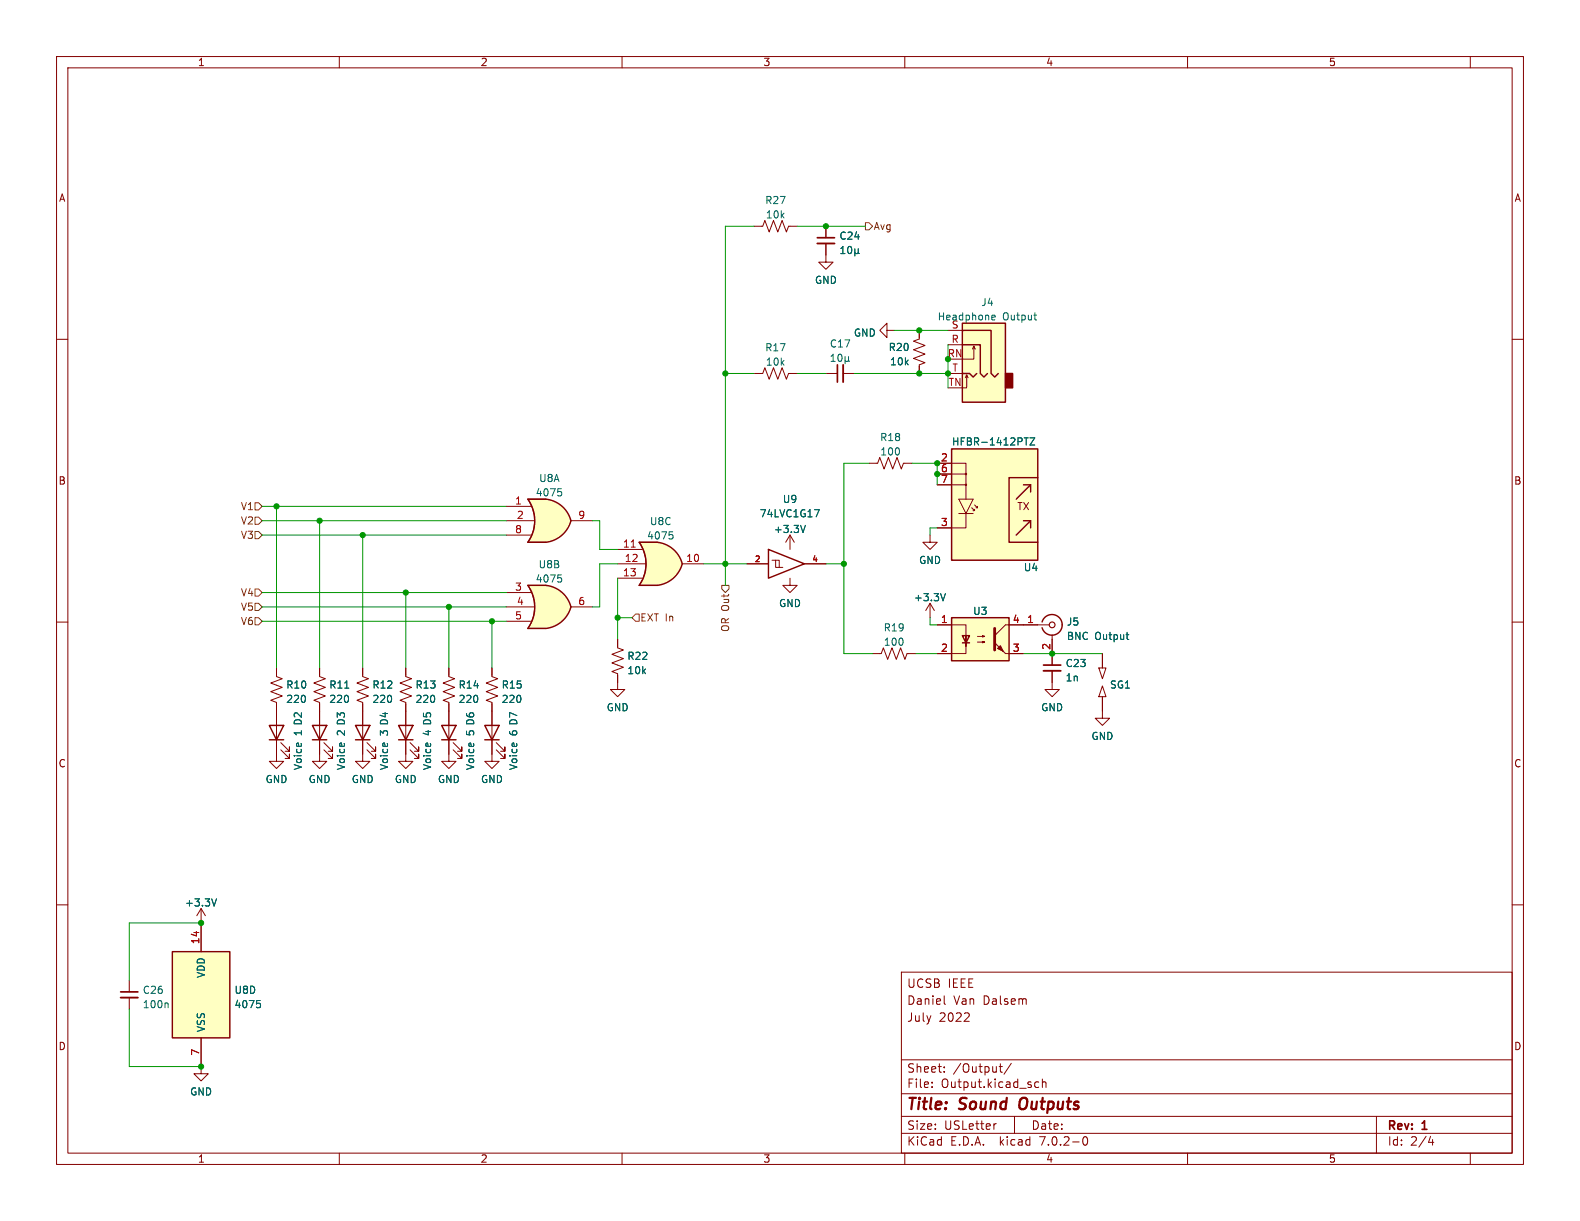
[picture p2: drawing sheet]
<svg xmlns="http://www.w3.org/2000/svg" width="279mm" height="216mm" viewBox="0 0 279 216" stroke-linecap="round" stroke-linejoin="round" font-family="sans-serif">
<g fill="none" stroke="#840000" stroke-width=".18">
<path d="M10 10h259.4v195.9h-259.4zM12 12h255.4v191.9h-255.4zM60 10v2M110 10v2M160 10v2M210 10v2M260 10v2M10 60h2M267.4 60h2M10 110h2M48.9 118.1v1.5l1 .4-2 .8 2 .7-2 .8 2 .8-2 .7 1 .4v10.4h1.3l-1.3 1.3-1.3-1.3h1.3M56.5 118.1v1.5l1 .4-2 .8 2 .7-2 .8 2 .8-2 .7 1 .4v10.4h1.3l-1.3 1.3-1.3-1.3h1.3"/>
<path d="M64.1 118.1v1.5l1.1 .4-2.1 .8 2.1 .7-2.1 .8 2.1 .8-2.1 .7 1 .4v10.4h1.3l-1.3 1.3-1.2-1.3h1.2M71.8 118.1v1.5l1 .4-2.1 .8 2.1 .7-2.1 .8 2.1 .8-2.1 .7 1.1 .4v10.4h1.2l-1.2 1.3-1.3-1.3h1.3M79.4 118.1v1.5l1 .4-2 .8 2 .7-2 .8 2 .8-2 .7 1 .4v10.4h1.2l-1.2 1.3-1.3-1.3h1.3M87 118.1v1.5l1 .4-2 .8 2 .7-2 .8 2 .8-2 .7 1 .4v10.4h1.3l-1.3 1.3-1.3-1.3h1.3M109.2 113v1.6l1 .3-2 .8 2 .8-2 .7 2 .8-2 .7 1 .4v2.8h1.3l-1.3 1.3-1.3-1.3h1.3M267.4 110h2M49.7 132.6l1.5 1.5v-.7v.7h-.8M49.7 131.3l1.5 1.5v-.7v.7h-.8M57.3 132.6l1.5 1.5v-.7v.7h-.8M57.3 131.3l1.5 1.5v-.7v.7h-.8M64.9 132.6l1.5 1.5v-.7v.7h-.7M64.9 131.3l1.5 1.5v-.7v.7h-.7"/>
<path d="M72.5 132.6l1.5 1.5v-.7v.7h-.7M72.5 131.3l1.5 1.5v-.7v.7h-.7M80.1 132.6l1.6 1.5v-.7v.7h-.8M80.1 131.3l1.6 1.5v-.7v.7h-.8M87.8 132.6l1.5 1.5v-.7v.7h-.8M87.8 131.3l1.5 1.5v-.7v.7h-.8M10 160h2M267.4 160h2M22.9 173.4v2M22.9 176.4v2M35.6 160.7l-.8 1.2M35.6 160.7v7.6"/>
<path d="M35.6 160.7l.7 1.2M159.4 171.9h108v32h-108zM167 176.1v1.3l.2 .2M171.3 179.2l.1 .2-.1 .3-.8 .9h.9M35.6 183.5v6.4h1.2l-1.2 1.2-1.3-1.2h1.3M159.4 197.4h108M159.4 193.4h108M159.4 187.4h108M164.8 192.2v.1M164.8 191.4v.1M167 189.5v.1M167 188.7v.1"/>
<path d="M176.2 198.7l-.3 .1M176.7 188.6h.6M176.9 188.1v1.3l.4 .2M178.8 188l-1.3 2M179.4 197.4v3M183.1 192.2h.6M183.1 191.4h.6M184.3 191.4l.2-.1 .4 .1 .1 .9M184.3 190.8v1.5M243.4 197.4v6.5M60 203.9v2M110 203.9v2"/>
<path d="M159.4 200.4h108M160 203.9v2M191.6 201.1l.2-.1a.81 .81 0 0 1 .6 .6 .81 .81 0 0 1-.3 .8l-.1 .1a.81 .81 0 0 1-.4-1.4zM210 203.9v2M252.6 202h.9M253.3 201.5v1M260 203.9v2"/>
</g>
<path d="M180.3 194.8l-.1 .7 .1 .3 .2 .2" fill="none" stroke="#840000" stroke-width=".4"/>
<path d="M38.3 158.9l-.4 1.3M29.5 177.3l.2 .2v.7M45.4 176.9h.6M45.8 177.4l.3 .2v.3l-.3 .3" fill="none" stroke="#006464" stroke-width=".18"/>
<path d="M21.3 176.4h3.1" fill="none" stroke="#840000" stroke-width=".33"/>
<path d="M21.3 175.4h3.1" fill="none" stroke="#840000" stroke-width=".3"/>
<g fill="#ffffc2" stroke="#ffffc2" stroke-width=".18">
<path d="M30.5 168.3h10.1v15.2h-10.1z"/>
<path d="M95.9 106l5.1 1.3a5.2 5.2 0 0 1-4.5 3.8z"/>
</g>
<g fill="none" stroke="#840000" stroke-width=".25">
<path d="M47.6 128.3h2.6l-1.3 2.5zM47.6 130.8h2.6M55.2 128.3h2.6l-1.3 2.5zM55.2 130.8h2.6M62.9 128.3h2.5l-1.3 2.5zM62.9 130.8h2.5M70.5 128.3h2.5l-1.2 2.5zM70.5 130.8h2.5M78.1 128.3h2.5l-1.2 2.5zM78.1 130.8h2.5M85.7 128.3h2.6l-1.3 2.5zM85.7 130.8h2.6"/>
<path d="M30.5 168.3h10.1v15.2h-10.1z"/>
</g>
<path d="M93.3 111.1h3.2M93.3 103.5h3.2" fill="none" stroke="#ffffc2" stroke-width=".18"/>
<path d="M93.3 103.5h3.2v7.6h-3.2a6.7 6.7 0 0 0 0-7.6z" fill="#ffffc2"/>
<g fill="#ffffc2" stroke="#ffffc2" stroke-width=".18">
<path d="M96.5 103.5a5.1 5.1 0 0 1 4.5 3.8l-5 1.3z"/>
<path d="M95.9 90.7l5.1 1.4a5.2 5.2 0 0 1-4.5 3.8z"/>
</g>
<path d="M96.5 103.5h-3.2a6.6 6.6 0 0 1 0 7.6h3.2M96.5 103.5a5.1 5.1 0 0 1 4.5 3.8 5.2 5.2 0 0 1-4.5 3.8" fill="none" stroke="#840000" stroke-width=".25"/>
<path d="M89.5 104.8h4.4M89.5 107.3h5M89.5 109.9h4.4M96.5 103.5h-3.2a6.6 6.6 0 0 1 0 7.6h3.2M101 107.3h3.8" fill="none" stroke="#840000" stroke-width=".18"/>
<path d="M98.7 101.7h.6M99.1 102.1l.2 .3v.3l-.2 .2" fill="none" stroke="#006464" stroke-width=".18"/>
<path d="M93.3 95.9h3.2M93.3 88.3h3.2" fill="none" stroke="#ffffc2" stroke-width=".18"/>
<path d="M93.3 88.3h3.2v7.6h-3.2a6.7 6.7 0 0 0 0-7.6z" fill="#ffffc2"/>
<g fill="#ffffc2" stroke="#ffffc2" stroke-width=".18">
<path d="M96.5 88.3a5.1 5.1 0 0 1 4.5 3.8l-5 1.3z"/>
<path d="M170.2 57.2h7.6v13.9h-7.6z"/>
<path d="M168.3 79.4h15.2v19.7h-15.2z"/>
<path d="M115.6 98.3l5 1.4a5.2 5.2 0 0 1-4.4 3.8z"/>
</g>
<g fill="none" stroke="#840000" stroke-width=".25">
<path d="M170.2 57.2h7.6v13.9h-7.6zM170.2 58.4h5.1v7.6l.6 .7 .6-.7M168.3 79.4h15.2v19.7h-15.2zM170.2 66h1.2l.7 .7 .6-.7M170.2 61h3.2v5l.6 .7 .6-.7M96.5 88.3h-3.2a6.6 6.6 0 0 1 0 7.6h3.2M96.5 88.3a5.1 5.1 0 0 1 4.5 3.8 5.2 5.2 0 0 1-4.5 3.8M135.9 97.2l6.3 2.5-6.3 2.5zM181 92.1h1.2M181 85.7h1.2M182.2 92.1l-2.5 2.5M182.2 85.7v1.3"/>
<path d="M182.2 92.1v1.2M182.2 85.7l-2.5 2.6M183.5 84.5h-5.1v11.4h5.1M184.3 110a1.81 1.81 0 0 1 2.8-1 1.81 1.81 0 0 1 0 3 1.81 1.81 0 0 1-2.8-1"/>
</g>
<g fill="none" stroke="#840000" stroke-width=".18">
<path d="M167.6 58.4h2.6M146 66h2.1M149.1 66h2M167.6 61h2.6M167.6 66h2.6M170.9 66.3l-.2 .5M171.2 66.8l-.3-.5v2.3h-.7M172.2 61.2l-.2 .5M172.5 61.7l-.3-.5v2.3h-2M89.5 89.5h4.4M89.5 92.1h5M89.5 94.6h4.4"/>
<path d="M96.5 88.3h-3.2a6.6 6.6 0 0 1 0 7.6h3.2M101 92.1h3.8M132.1 99.7h3.8M136.5 99.1h.7v1.2h1.2M137.2 99.1h.6v1.2M139.7 94.6l-.8 1.3M139.7 94.6v2.6M139.7 94.6l.8 1.3M142.2 99.7h3.8M153.7 81.9h1.5l.4-1 .7 2 .8-2 .8 2 .7-2 .8 2 .4-1h1.5M164.5 94.6v1.3h1.2l-1.2 1.3-1.3-1.3h1.3M165.7 85.7h5.1v2.6"/>
<path d="M165.7 83.8h5.1v1.9M165.7 81.9h5.1v1.9M169.5 88.3h2.6l-1.3 2.5zM169.5 90.8h2.6M170.8 90.8v2.5h-5.1M171.8 89.8l.5 .5v-.3M172.1 90.3h.2M172.3 89.3l.5 .5v-.3M172.6 89.8h.2M139.7 102.2v1.3h1.3l-1.3 1.3-1.3-1.3h1.3M181 110.5h4.5M186.1 118.6v3.3h1.2l-1.2 1.3-1.3-1.3h1.3"/>
<path d="M186.1 112.3v5.3M194.3 118.1h1.3l-.7 1.9zM194.9 115.6v2.5M194.9 121.3l.7 1.9h-1.3zM194.9 123.2v3.8h1.3l-1.3 1.3-1.2-1.3h1.2"/>
</g>
<g fill="none" stroke="#006464" stroke-width=".18">
<path d="M175.4 56.5h.5M175.4 55.8l.4-.1 .2 .3-.6 .2M182.8 55.7h.5M183.1 56.5l.2 .1M147 63.9h.7M147 63l.3-.4v1.3M148.3 62.8l.2-.2a.68 .68 0 0 1 .4 .7 .68 .68 0 0 1-.4 .6l-.2-.1-.1-.4zM149.4 63.7l.2 .2h.3l.1-.2M149.4 63.1v1.2M150 63.7l.2 .2M150 63.1v.6M181.1 77.4h.7"/>
<path d="M182.1 77.4h.9l-.9 1.3h.9M98.7 86.4h.6M99.1 86.9l.2 .2v.3l-.2 .3M142.4 92.9l-.4 1.3M144 90.1h.9l-.6 1.3M199.1 112.2h.5M199.4 113l.2 .1"/>
</g>
<path d="M177.8 66h1.3v2.6h-1.3z" fill="#840000" stroke="#840000" stroke-width=".25"/>
<path d="M149.1 64.5v3.1M184.5 118.6h3.1" fill="none" stroke="#840000" stroke-width=".33"/>
<path d="M148.1 64.5v3.1M184.5 117.6h3.1" fill="none" stroke="#840000" stroke-width=".3"/>
<circle cx="186.1" cy="110.5" r=".51" fill="none" stroke="#840000" stroke-width=".2"/>
<g fill="#840000" stroke="#840000" stroke-width=".18">
<circle cx="170.8" cy="85.7" r=".13"/>
<circle cx="170.8" cy="83.8" r=".13"/>
</g>
<path d="M113 95.9h3.2M113 103.5h3.2" fill="none" stroke="#ffffc2" stroke-width=".18"/>
<path d="M113 95.9h3.2v7.6h-3.2a6.7 6.7 0 0 0 0-7.6z" fill="#ffffc2"/>
<g fill="#ffffc2" stroke="#ffffc2" stroke-width=".18">
<path d="M116.2 95.9a5.1 5.1 0 0 1 4.4 3.8l-4.9 1.3z"/>
<path d="M168.3 109.2h10.1v7.6h-10.1z"/>
</g>
<path d="M113 95.9h3.2a5.1 5.1 0 0 1 4.4 3.8 5.2 5.2 0 0 1-4.4 3.8h-3.2a6.6 6.6 0 0 0 0-7.6zM168.3 109.2h10.1v7.6h-10.1zM170.2 112.4h1.2l-.6 1.3zM170.2 113.7h1.2" fill="none" stroke="#840000" stroke-width=".25"/>
<g fill="none" stroke="#840000" stroke-width=".18">
<path d="M133.3 40h1.6l.4-1 .7 2 .8-2 .7 2 .8-2 .8 2 .3-1h1.6M146 43.1v3.3h1.3l-1.3 1.2-1.2-1.2h1.2M146 40v2M156.8 58.4v1.3l-1.2-1.3 1.2-1.2v1.2h1.3M162.6 58.4v1.5l-1.1 .4 2.1 .8-2.1 .7 2.1 .8-2.1 .8 2.1 .7-1 .4v1.5M133.3 66h1.6l.4-1 .7 2.1 .8-2.1 .7 2.1 .8-2.1 .8 2.1 .3-1.1h1.6M109.2 99.7h5M109.2 97.2h4.3M116.2 95.9h-3.2a6.6 6.6 0 0 1 0 7.6h3.2M120.6 99.7h3.9M132.1 99.7h3.8M142.2 99.7h3.8"/>
<path d="M165.7 81.9h2.6M165.7 93.3h2.6M165.7 83.8h2.6M165.7 85.7h2.6M48.9 118.1v1.3M56.5 118.1v1.3M64.1 118.1v1.3M71.8 118.1v1.3M79.4 118.1v1.3M87 118.1v1.3M109.2 102.2h4.3M109.2 113v1.3"/>
<path d="M109.2 119.4v1.3M154.3 115.6h1.5l.4-1 .8 2 .7-2 .8 2 .8-2 .7 2 .4-1h1.5M164.5 106.7l-.8 1.3M164.5 106.7v2.5M164.5 106.7l.7 1.3M165.7 110.5h5.1v3.8v-1.9M170.8 113.7v1.9h-5.1M172.8 113.5h1.3l-.4 .2v-.3l.4 .1M172.8 112.5h1.3l-.4 .1v-.2l.4 .1M177.8 115.6h3.2M183.5 110.5h-5.7l-1.9 1.9M186.1 113v4.6"/>
<path d="M186.1 118.6v2.1M194.9 115.6v2.5M48.9 124.5v3.8M48.9 130.8v2.6M56.5 124.5v3.8M56.5 130.8v2.6M64.1 124.5v3.8M64.1 130.8v2.6M71.8 124.5v3.8M71.8 130.8v2.6M79.4 124.5v3.8M79.4 130.8v2.6"/>
<path d="M87 124.5v3.8M87 130.8v2.6M194.9 123.2v2.5M35.6 163.2v5.1M35.6 183.5v5.1"/>
</g>
<path d="M111.6 96.7h.7" fill="none" stroke="#a90000" stroke-width=".18"/>
<g fill="none" stroke="#006464" stroke-width=".18">
<path d="M148.7 44.8h.7M148.7 43.9l.4-.3v1.2M150.1 43.6h.1a.68 .68 0 0 1 .4 .6 .68 .68 0 0 1-.4 .6 .84 .84 0 0 1-.1-1.2zM151.2 44.7l.1 .1h.3l.2-.1M151.2 44v1.3M151.8 44.7l.2 .1M151.8 44v.7M181.1 77.4h.7M182.1 77.4h.9l-.9 1.3h.9M118.4 94h.6M118.8 94.5l.2 .3v.3l-.2 .2M142.4 92.9l-.4 1.3"/>
<path d="M144 90.1h.9l-.6 1.3M167.2 105l-.4 1.2M199.1 112.2h.5M199.4 113l.2 .1M38.3 158.9l-.4 1.3M45.4 176.9h.6M45.8 177.4l.3 .2v.3l-.3 .3"/>
</g>
<path d="M144.5 43.1h3.1" fill="none" stroke="#840000" stroke-width=".33"/>
<path d="M144.5 42h3.1" fill="none" stroke="#840000" stroke-width=".3"/>
<g fill="#840000" stroke="#840000" stroke-width=".18">
<path d="M175.9 113.7l1.9 1.9z"/>
<path d="M176.4 114.7l.5-.5 .5 1z"/>
</g>
<path d="M175.9 111.1v3.8" fill="none" stroke="#840000" stroke-width=".51"/>
<path d="M153 39.4h.7l.6 .6-.6 .6h-.7zM45.1 94h.6l.7 .6-.7 .7h-.6zM45.1 91.4h.6l.7 .7-.7 .6h-.6zM45.1 88.9h.6l.7 .6-.7 .7h-.6zM45.1 106.7h.6l.7 .6-.7 .7h-.6zM45.1 109.2h.6l.7 .7-.7 .6h-.6zM45.1 104.1h.6l.7 .7-.7 .6h-.6zM112.4 108.6h.6v1.3h-.6l-.6-.7zM127.6 103.5h1.3v.6l-.6 .7-.7-.7z" fill="none" stroke="#725600" stroke-width=".18"/>
<g fill="none" stroke="#009600" stroke-width=".18">
<path d="M133.3 40h-5v63.5M141 40h12M158.1 58.4h9.5M128.3 66h5M141 66h5M151.1 66h16.5M167.6 61v7.6M46.4 94.6h43.1M46.4 89.5h43.1M46.4 92.1h43.1M48.9 89.5v28.6M56.5 92.1v26"/>
<path d="M64.1 94.6v23.5M104.8 92.1h1.2v5.1h3.2M109.2 99.7h-3.2v7.6h-1.2M124.5 99.7h7.6M146 99.7h3.2M153.7 81.9h-4.5v33.7h5.1M161.3 81.9h4.4v3.8M165.7 93.3h-1.2v1.3M46.4 109.9h43.1M46.4 104.8h43.1M46.4 107.3h43.1M71.8 104.8v13.3"/>
<path d="M79.4 107.3v10.8M87 109.9v8.2M109.2 109.2h2.6M109.2 102.2v10.8M161.9 115.6h3.8M164.5 109.2v1.3h1.2M181 115.6h13.9M22.9 178.4v10.2h12.7M35.6 163.2h-12.7v10.2"/>
</g>
<g fill="#009600" stroke="#009600" stroke-width=".18">
<circle cx="35.6" cy="163.2" r=".46"/>
<circle cx="35.6" cy="188.6" r=".46"/>
<circle cx="128.3" cy="66" r=".46"/>
<circle cx="162.6" cy="58.4" r=".46"/>
<circle cx="149.2" cy="99.7" r=".46"/>
<circle cx="128.3" cy="99.7" r=".46"/>
<circle cx="146" cy="40" r=".46"/>
<circle cx="162.6" cy="66" r=".46"/>
<circle cx="186.1" cy="115.6" r=".46"/>
<circle cx="167.6" cy="66" r=".46"/>
<circle cx="167.6" cy="63.5" r=".46"/>
<circle cx="165.7" cy="83.8" r=".46"/>
<circle cx="165.7" cy="81.9" r=".46"/>
<circle cx="64.1" cy="94.6" r=".46"/>
<circle cx="48.9" cy="89.5" r=".46"/>
<circle cx="56.5" cy="92.1" r=".46"/>
<circle cx="71.8" cy="104.8" r=".46"/>
<circle cx="79.4" cy="107.3" r=".46"/>
<circle cx="87" cy="109.9" r=".46"/>
<circle cx="109.2" cy="109.2" r=".46"/>
</g>
<g font-size="2.8" fill="#840000">
<text x="160.4" y="196.7">Title:</text>
<text x="169.8" y="196.7">Sound</text>
<text x="181" y="196.7">Outputs</text>
</g>
<g font-size="2.1" fill="#840000">
<text x="160.4" y="177.8">Daniel</text>
<text x="160.4" y="174.8">UCSB IEEE</text>
<text x="168.6" y="177.8">Van</text>
<text x="173.8" y="177.8">Dalsem</text>
<text x="160.4" y="180.8">July</text>
<text x="166.1" y="180.8">2022</text>
<text x="160.4" y="189.8">Sheet:</text>
<text x="168.6" y="189.8">/Output/</text>
<text x="160.4" y="192.5">File:</text>
<text x="166.4" y="192.5">Output.kicad_sch</text>
<text x="160.4" y="202.7">KiCad</text>
<text x="160.4" y="199.9">Size:</text>
<text x="167" y="199.9">USLetter</text>
<text x="168.1" y="202.7">E.D.A.</text>
<text x="176.8" y="202.7">kicad</text>
<text x="182.4" y="199.9">Date:</text>
<text x="183.9" y="202.7">7.0.2-0</text>
<text x="245.4" y="200.1">Rev:</text>
<text x="245.4" y="202.7">Id:</text>
<text x="249.4" y="202.7">2/4</text>
<text x="251.6" y="200.1">1</text>
</g>
<g font-size="1.8" fill="#840000">
<text x="35" y="11.8">1</text>
<text x="85" y="11.8">2</text>
<text x="135" y="11.8">3</text>
<text x="185" y="11.8">4</text>
<text x="235" y="11.8">5</text>
<text x="10.4" y="35.8">A</text>
<text x="267.8" y="35.8">A</text>
<text x="10.3" y="85.8">B</text>
<text x="267.7" y="85.8">B</text>
<text x="179.8" y="90.4">TX</text>
<text x="10.3" y="135.8">C</text>
<text x="267.7" y="135.8">C</text>
<text x="10.3" y="185.8">D</text>
<text x="267.7" y="185.8">D</text>
<text x="35" y="205.7">1</text>
<text x="85" y="205.7">2</text>
<text x="135" y="205.7">3</text>
<text x="185" y="205.7">4</text>
<text x="235" y="205.7">5</text>
</g>
<g font-size="1.8" fill="#006464">
<text x="135.3" y="36.2">R27</text>
<text x="135.4" y="38.8">10k</text>
<text x="148.4" y="42.5">C24</text>
<text x="144.1" y="50.4">GND</text>
<text x="150.9" y="59.7">GND</text>
<text x="165.8" y="56.8">Headphone</text>
<text x="168.2" y="58.2">S</text>
<text x="173.5" y="54.3">J4</text>
<text x="177.3" y="56.8">Output</text>
<text x="135.3" y="62.3">R17</text>
<text x="135.4" y="64.8">10k</text>
<text x="146.7" y="61.6">C17</text>
<text x="157.1" y="62.2">R20</text>
<text x="157.3" y="64.8">10k</text>
<text x="155.6" y="78.2">R18</text>
<text x="155.6" y="80.7">100</text>
<text x="168.3" y="78.9">HFBR-1412PTZ</text>
<text x="94.7" y="87.9">4075</text>
<text x="95.3" y="85.4">U8A</text>
<text x="138.4" y="89.1">U9</text>
<text x="114.4" y="95.5">4075</text>
<text x="114.9" y="93">U8C</text>
<text x="134.3" y="91.6">74LVC1G17</text>
<text x="136.8" y="94.4">+3.3V</text>
<text x="95.2" y="100.6">U8B</text>
<text x="162.5" y="99.9">GND</text>
<text x="181" y="101.2">U4</text>
<text x="94.7" y="103.2">4075</text>
<text x="137.7" y="107.5">GND</text>
<text x="161.6" y="106.5">+3.3V</text>
<text x="156.2" y="111.8">R19</text>
<text x="172" y="108.9">U3</text>
<text x="188.6" y="110.8">J5</text>
<text x="188.6" y="113.3">BNC Output</text>
<text x="110.9" y="116.8">R22</text>
<text x="110.9" y="119.4">10k</text>
<text x="156.2" y="114.3">100</text>
<text x="188.4" y="118.1">C23</text>
<text x="50.6" y="121.9">R10</text>
<text x="50.6" y="124.4">220</text>
<text x="58.2" y="121.9">R11</text>
<text x="58.2" y="124.4">220</text>
<text x="65.8" y="121.9">R12</text>
<text x="65.8" y="124.4">220</text>
<text x="73.4" y="121.9">R13</text>
<text x="73.4" y="124.4">220</text>
<text x="81" y="121.9">R14</text>
<text x="81" y="124.4">220</text>
<text x="88.7" y="121.9">R15</text>
<text x="88.7" y="124.4">220</text>
<text x="107.2" y="125.9">GND</text>
<text x="184.1" y="125.9">GND</text>
<text x="188.4" y="120.6">1n</text>
<text x="196.2" y="121.9">SG1</text>
<text x="53.5" y="130.1" transform="rotate(-90 53.5 130.1)">1 D2</text>
<text x="61.2" y="130.1" transform="rotate(-90 61.2 130.1)">2 D3</text>
<text x="68.8" y="130.1" transform="rotate(-90 68.8 130.1)">3 D4</text>
<text x="76.4" y="130.1" transform="rotate(-90 76.4 130.1)">4 D5</text>
<text x="84" y="130.1" transform="rotate(-90 84 130.1)">5 D6</text>
<text x="91.6" y="130.1" transform="rotate(-90 91.6 130.1)">6 D7</text>
<text x="192.9" y="131">GND</text>
<text x="53.5" y="136.2" transform="rotate(-90 53.5 136.2)">Voice</text>
<text x="61.2" y="136.2" transform="rotate(-90 61.2 136.2)">Voice</text>
<text x="68.8" y="136.2" transform="rotate(-90 68.8 136.2)">Voice</text>
<text x="76.4" y="136.2" transform="rotate(-90 76.4 136.2)">Voice</text>
<text x="84" y="136.2" transform="rotate(-90 84 136.2)">Voice</text>
<text x="91.6" y="136.2" transform="rotate(-90 91.6 136.2)">Voice</text>
<text x="46.9" y="138.6">GND</text>
<text x="54.5" y="138.6">GND</text>
<text x="62.1" y="138.6">GND</text>
<text x="69.8" y="138.6">GND</text>
<text x="77.4" y="138.6">GND</text>
<text x="85" y="138.6">GND</text>
<text x="32.7" y="160.4">+3.3V</text>
<text x="36.4" y="173" transform="rotate(-90 36.4 173)">VDD</text>
<text x="25.2" y="178.4">100n</text>
<text x="25.2" y="175.9">C26</text>
<text x="41.4" y="175.9">U8D</text>
<text x="41.4" y="178.4">4075</text>
<text x="36.4" y="182.5" transform="rotate(-90 36.4 182.5)">VSS</text>
<text x="33.6" y="193.9">GND</text>
</g>
<g font-size="1.8" fill="#725600">
<text x="154.5" y="40.8">Avg</text>
<text x="42.5" y="95.4">V3</text>
<text x="42.5" y="92.9">V2</text>
<text x="42.5" y="90.4">V1</text>
<text x="42.5" y="105.6">V4</text>
<text x="42.5" y="108.1">V5</text>
<text x="42.5" y="110.7">V6</text>
<text x="113.2" y="110">EXT In</text>
<text x="129.1" y="111.9" transform="rotate(-90 129.1 111.9)">OR Out</text>
</g>
<g font-size="1.8" fill="#a90000">
<text x="167.5" y="63.2">RN</text>
<text x="168.2" y="60.7">R</text>
<text x="168.4" y="65.8">T</text>
<text x="167.7" y="68.3">TN</text>
<text x="166.3" y="81.7">2</text>
<text x="166.3" y="83.6">6</text>
<text x="91" y="89.3">1</text>
<text x="166.3" y="85.5">7</text>
<text x="91" y="94.4">8</text>
<text x="91.3" y="91.8">2</text>
<text x="102.2" y="91.8">9</text>
<text x="166.3" y="93.1">3</text>
<text x="110.1" y="96.9">11</text>
<text x="110.1" y="102">13</text>
<text x="110.4" y="99.4">12</text>
<text x="121.3" y="99.4">10</text>
<text x="91" y="104.5">3</text>
<text x="91.3" y="107.1">4</text>
<text x="102.2" y="107.1">6</text>
<text x="91" y="109.6">5</text>
<text x="166.3" y="110.2">1</text>
<text x="179" y="110.2">4</text>
<text x="181.6" y="110.2">1</text>
<text x="166.3" y="115.3">2</text>
<text x="179" y="115.3">3</text>
<text x="185.8" y="115" transform="rotate(-90 185.8 115)">2</text>
<text x="35.3" y="167" transform="rotate(-90 35.3 167)">14</text>
<text x="35.3" y="186.7" transform="rotate(-90 35.3 186.7)">7</text>
</g>
<g font-size="1.4" fill="#a90000">
<text x="133.4" y="99.4">2</text>
<text x="143.6" y="99.4">4</text>
</g>
</svg>
